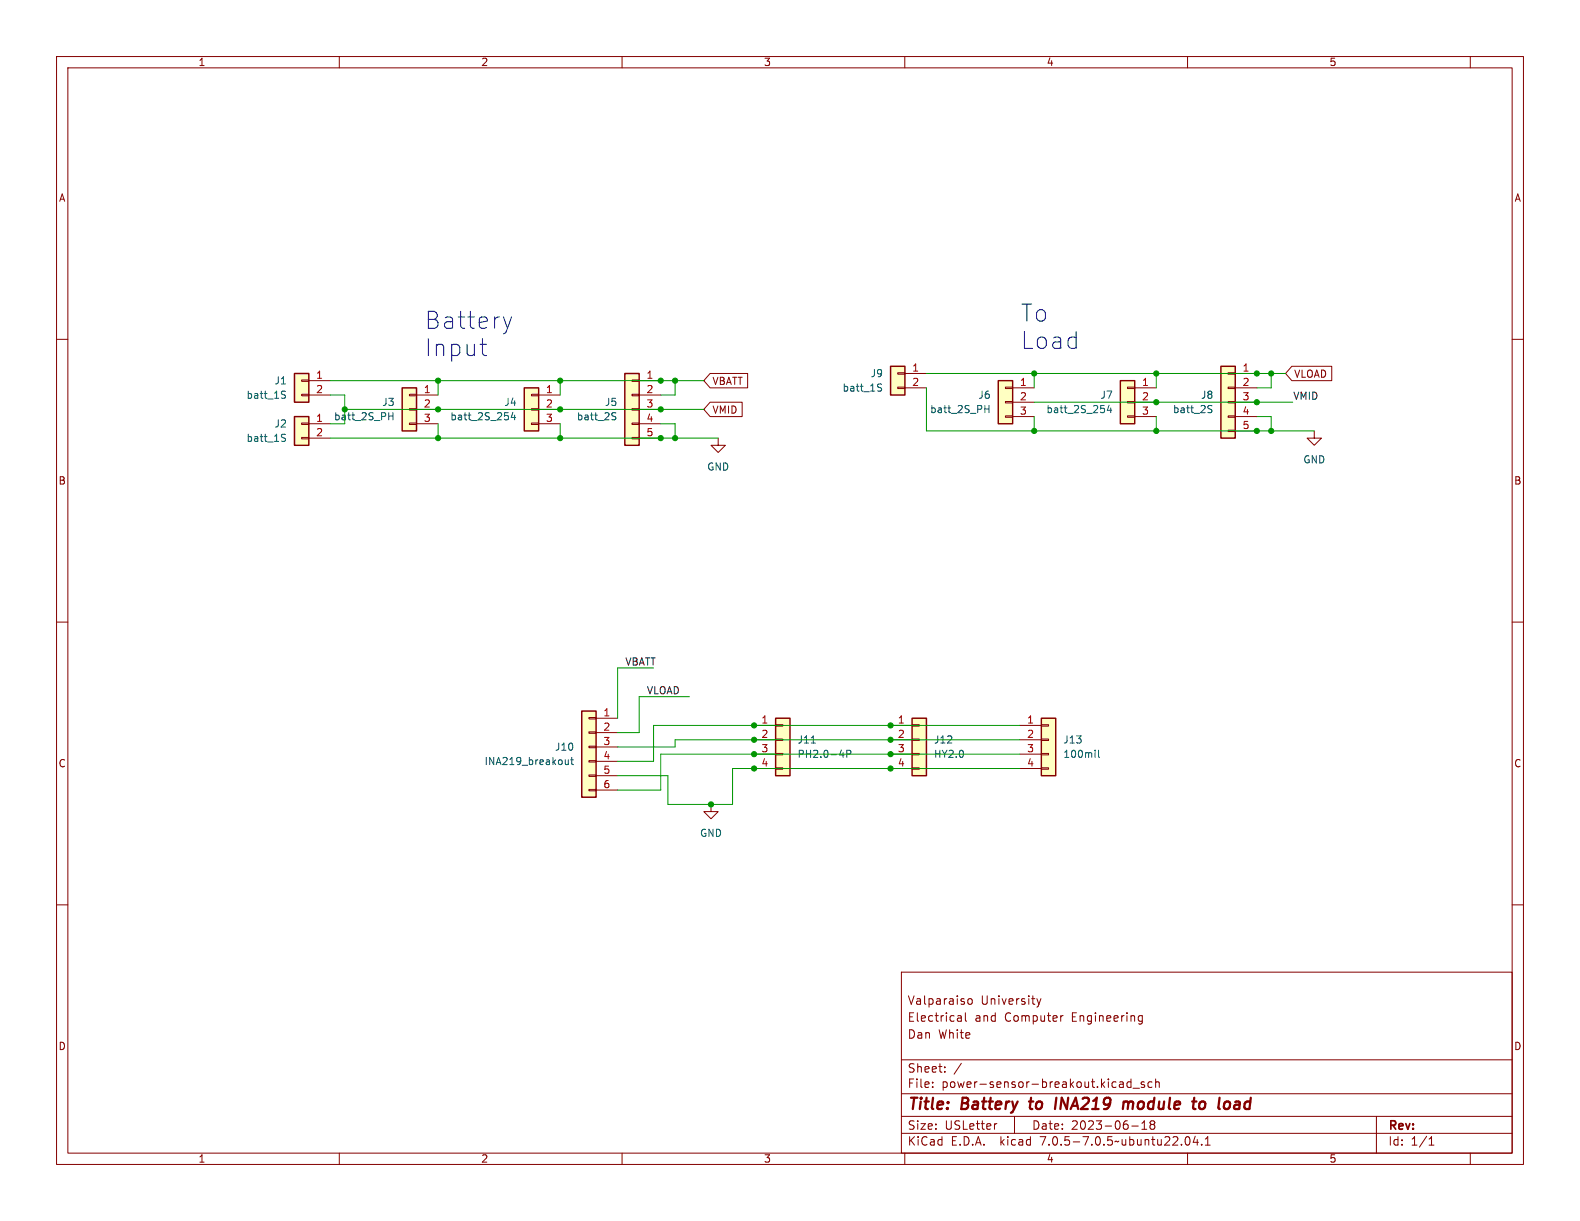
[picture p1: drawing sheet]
<svg xmlns="http://www.w3.org/2000/svg" width="279mm" height="216mm" viewBox="0 0 279 216" stroke-linecap="round" stroke-linejoin="round" font-family="sans-serif">
<g fill="none" stroke="#840000" stroke-width=".18">
<path d="M10 10h259.4v195.9h-259.4zM12 12h255.4v191.9h-255.4zM60 10v2M110 10v2M160 10v2M210 10v2M260 10v2M10 60h2M267.4 60h2M53.3 69.7h1.3v.3h-1.3zM53.3 67.2h1.3v.2h-1.3zM53.3 77.3h1.3v.3h-1.3z"/>
<path d="M53.3 74.8h1.3v.3h-1.3zM54.6 67.3h3.8M54.6 69.9h3.8M54.6 74.9h3.8M54.6 77.5h3.8M72.4 74.8h1.3v.3h-1.3zM72.4 72.3h1.3v.2h-1.3zM72.4 69.7h1.3v.3h-1.3zM73.7 69.9h3.8M73.7 72.4h3.8M73.7 74.9h3.8M94 74.8h1.2v.3h-1.2z"/>
<path d="M94 72.3h1.2v.2h-1.2zM94 69.7h1.2v.3h-1.2zM95.2 69.9h3.9M95.2 72.4h3.9M95.2 74.9h3.9M111.8 77.3h1.2v.3h-1.2zM111.8 74.8h1.2v.3h-1.2zM111.8 72.3h1.2v.2h-1.2zM111.8 69.7h1.2v.3h-1.2zM111.8 67.2h1.2v.2h-1.2zM113 67.3h3.8M113 69.9h3.8"/>
<path d="M113 72.4h3.8M113 74.9h3.8M113 77.5h3.8M125.6 71.1h5.6v2.6h-5.6l-1.1-1.3zM125.6 66h6.6v2.6h-6.6l-1.1-1.3zM127 77.5v1.2h1.3l-1.3 1.3-1.3-1.3h1.3M158.7 68.5h1.3v.2h-1.3zM158.7 65.9h1.3v.3h-1.3zM160 66h3.8M160 68.6h3.8M177.8 73.5h1.3v.3h-1.3zM177.8 71h1.3v.2h-1.3z"/>
<path d="M177.8 68.5h1.3v.2h-1.3zM179.1 68.6h3.8M179.1 71.1h3.8M179.1 73.7h3.8M199.4 73.5h1.3v.3h-1.3zM199.4 71h1.3v.2h-1.3zM199.4 68.5h1.3v.2h-1.3zM200.7 68.6h3.8M200.7 71.1h3.8M200.7 73.7h3.8M217.2 76.1h1.2v.2h-1.2zM217.2 73.5h1.2v.3h-1.2z"/>
<path d="M217.2 71h1.2v.2h-1.2zM217.2 68.5h1.2v.2h-1.2zM217.2 65.9h1.2v.3h-1.2zM218.4 66h3.8M218.4 68.6h3.8M218.4 71.1h3.8M218.4 73.7h3.8M218.4 76.2h3.8M228.4 64.8h7.1v2.5h-7.1l-1.1-1.3zM232.4 76.2v1.3h1.3l-1.3 1.2-1.3-1.2h1.3M10 110h2M267.4 110h2"/>
<path d="M104.1 139.6h1.3v.2h-1.3zM104.1 137h1.3v.3h-1.3zM104.1 134.5h1.3v.2h-1.3zM104.1 132h1.3v.2h-1.3zM104.1 129.4h1.3v.3h-1.3zM104.1 126.9h1.3v.2h-1.3zM105.4 127h3.8M105.4 129.5h3.8M105.4 132.1h3.8M105.4 134.6h3.8M105.4 137.2h3.8M105.4 139.7h3.8"/>
<path d="M133.3 128.3h3.9M133.3 130.8h3.9M133.3 133.4h3.9M133.3 135.9h3.9M137.2 135.8h1.2v.2h-1.2zM137.2 133.2h1.2v.3h-1.2zM137.2 130.7h1.2v.2h-1.2zM137.2 128.1h1.2v.3h-1.2zM157.5 128.3h3.8M157.5 130.8h3.8M157.5 133.4h3.8M157.5 135.9h3.8"/>
<path d="M161.3 135.8h1.3v.2h-1.3zM161.3 133.2h1.3v.3h-1.3zM161.3 130.7h1.3v.2h-1.3zM161.3 128.1h1.3v.3h-1.3zM180.3 128.3h3.8M180.3 130.8h3.8M180.3 133.4h3.8M180.3 135.9h3.8M184.1 135.8h1.3v.2h-1.3zM184.1 133.2h1.3v.3h-1.3zM184.1 130.7h1.3v.2h-1.3zM184.1 128.1h1.3v.3h-1.3z"/>
<path d="M10 160h2M125.7 142.2v1.3h1.3l-1.3 1.3-1.2-1.3h1.2M267.4 160h2M159.4 171.9h108v32h-108zM169.4 179.7h.5l.1 .9M170 179.9l-.6 .2M170.7 179.1v1.3l.2 .2M171.3 176.7l.3-.1 .3 .3v.4l-.3 .3-.3-.1-.2-.2v-.4zM183.4 176.6l.3 1M183.7 177.6l-.1 .3-.2 .2M184.1 176.6l-.4 1M187.6 179.6v1"/>
<path d="M188 179.6l-.3 .1-.1 .2M202 179.7l-.4-.1-.3 .3v.4l.1 .2h.6M202 179.6v1.2l-.3 .3-.3-.1M159.4 197.4h108M159.4 193.4h108M159.4 187.4h108M164.9 192.1v.2M164.9 191.4v.1M167.1 189.4v.2M167.1 188.7v.1M169.4 180.5h.6M170 188l-1.3 1.9"/>
<path d="M176.3 198.7l-.4 .1M179.4 197.4v3M198.1 191.3h.3l.2 .2v.8M198.6 192.2l-.5 .1M198.6 191.6l-.5 .1M200 191.4l-.4-.1-.3 .3v.4l.1 .2h.6M200 190.8v1.5M200.1 199.1h1.2M200.4 192.4h1.1M201.9 199.7h.9M201.9 198.6l.5-.4v1.5M202.4 191.4l-.4-.1-.2 .2 .1 .2 .5 .2v.3h-.6"/>
<path d="M203.6 198.8l-.2 .3v.3l.2 .3 .5-.1 .1-.2-.1-.4-.2-.2M203.6 198.8l-.2-.3 .2-.3 .5 .1 .1 .2-.3 .3M203.6 198.8h.3M203.7 191.4l-.4-.1-.3 .3v.4l.1 .2h.6M204.4 191.4l.2-.1 .3 .1 .1 .9M204.4 190.8v1.5M243.4 197.4v6.5M60 203.9v2M110 203.9v2M159.4 200.4h108M160 203.9v2M208.9 202.3v.2"/>
<path d="M209.7 201.1l.2-.1a.81 .81 0 0 1 .6 .6 .81 .81 0 0 1-.3 .8l-.1 .1a.81 .81 0 0 1-.4-1.4zM210 203.9v2M211.4 200.9l-.4 1.1h.9M211.7 201.5v1M212.5 202.3v.2M213.1 202.5h.9M213.1 201.4l.5-.4v1.5M252.7 202.5h.9M252.7 201.4l.4-.4v1.5M260 203.9v2"/>
</g>
<path d="M186.8 194.1l-.2 2M198.7 194.8l-.1 1.3M199.5 194.9a.57 .57 0 0 0-.8 .1M199.5 195.1l-.1 1M210.8 194.8h.8M211 196l.4 .1M212.5 194.8l-.4 .4-.1 .5 .2 .3 .5 .1M216.7 194.9a.5 .5 0 0 1 .8 .3v.5a.62 .62 0 0 1-.8 .4" fill="none" stroke="#840000" stroke-width=".4"/>
<g fill="#ffffc2" stroke="#ffffc2" stroke-width=".18">
<path d="M110.5 66h2.5v12.7h-2.5z"/>
<path d="M137.2 127h2.5v10.2h-2.5z"/>
<path d="M157.5 64.8h2.5v5.1h-2.5z"/>
<path d="M102.9 125.7h2.5v15.3h-2.5z"/>
<path d="M184.1 127h2.6v10.2h-2.6z"/>
<path d="M161.3 127h2.5v10.2h-2.5z"/>
<path d="M92.7 68.6h2.5v7.6h-2.5z"/>
<path d="M176.5 67.3h2.6v7.6h-2.6z"/>
<path d="M71.1 68.6h2.6v7.6h-2.6z"/>
<path d="M215.9 64.8h2.5v12.7h-2.5z"/>
<path d="M52.1 66h2.5v5.1h-2.5z"/>
<path d="M198.1 67.3h2.6v7.6h-2.6z"/>
<path d="M52.1 73.7h2.5v5h-2.5z"/>
</g>
<g fill="none" stroke="#840000" stroke-width=".25">
<path d="M52.1 66h2.5v5.1h-2.5zM52.1 73.7h2.5v5h-2.5zM71.1 68.6h2.6v7.6h-2.6zM92.7 68.6h2.5v7.6h-2.5zM110.5 66h2.5v12.7h-2.5zM157.5 64.8h2.5v5.1h-2.5zM176.5 67.3h2.6v7.6h-2.6zM198.1 67.3h2.6v7.6h-2.6zM215.9 64.8h2.5v12.7h-2.5zM102.9 125.7h2.5v15.3h-2.5zM137.2 127h2.5v10.2h-2.5zM161.3 127h2.5v10.2h-2.5z"/>
<path d="M184.1 127h2.6v10.2h-2.6z"/>
</g>
<g fill="none" stroke="#006464" stroke-width=".18">
<path d="M50 69.2h.5M50 69.8l.4 .1 .1 .3-.3 .2h-.3M50 77.4l.4 .1 .1 .3-.3 .2h-.3M50 76.8h.5M68.8 73.6h.7M69.5 73v1.2M90.7 72.9l-.3 .9h.8M91 73.4v.8M108.4 73.6l.4 .1 .1 .3-.2 .2h-.3M108.4 73h.5M155.4 68.5l.4 .1 .1 .3-.2 .3h-.3M155.4 67.9l.5 .1"/>
<path d="M174.2 72.3h.7M174.9 71.7v1.3M196.1 71.6l-.3 .9h.8M196.4 72.1v.9M213.8 72.3l.4 .1 .1 .3-.2 .3h-.3M213.8 71.7l.5 .1M100 135l.1 .2 .4-.1M100.5 134.4v.8M100.9 134.4h.5M101.1 133.9v1.1l.3 .2M143.5 131.4h.7M148.5 133.5h.8"/>
<path d="M149.8 133.3h.6l.1-.2-.1-.3-.6-.1v1.2M193.7 132.7v.1M194.3 132.7v1l.1 .2"/>
</g>
<path d="M89 56l.7 2M89.7 58l-.2 .8M90.5 56l-.8 2M84.9 60.9h1.1M85.5 62.7l.5 .2" fill="none" stroke="#0000c2" stroke-width=".18"/>
<g fill="none" stroke="#009600" stroke-width=".18">
<path d="M58.4 67.3h66.1M58.4 77.5h68.6M58.4 69.9h2.6v5h-2.6M61 72.4h63.5M77.5 67.3v2.6M77.5 74.9v2.6M99.1 67.3v2.6M99.1 74.9v2.6M116.8 74.9h2.6v2.6M119.4 67.3v2.6h-2.6M163.8 68.6v7.6h68.6M163.8 66h63.5"/>
<path d="M182.9 71.1h45.7M182.9 66v2.6M182.9 73.7v2.5M204.5 66v2.6M204.5 73.7v2.5M222.2 73.7h2.6v2.5M224.8 66v2.6h-2.6M115.6 118.1h-6.4v8.9M121.9 123.2h-8.9v6.3h-3.8M180.3 133.4h-63.5v6.3h-7.6M180.3 128.3h-64.7v6.3h-6.4M180.3 135.9h-50.8v6.3h-11.4v-5h-8.9"/>
<path d="M180.3 130.8h-60.9v1.3h-10.2"/>
</g>
<g fill="#009600" stroke="#009600" stroke-width=".18">
<circle cx="222.2" cy="66" r=".46"/>
<circle cx="204.5" cy="66" r=".46"/>
<circle cx="204.5" cy="76.2" r=".46"/>
<circle cx="204.5" cy="71.1" r=".46"/>
<circle cx="182.9" cy="66" r=".46"/>
<circle cx="182.9" cy="76.2" r=".46"/>
<circle cx="222.2" cy="76.2" r=".46"/>
<circle cx="222.2" cy="71.1" r=".46"/>
<circle cx="224.8" cy="76.2" r=".46"/>
<circle cx="157.5" cy="128.3" r=".46"/>
<circle cx="157.5" cy="133.4" r=".46"/>
<circle cx="157.5" cy="130.8" r=".46"/>
<circle cx="224.8" cy="66" r=".46"/>
<circle cx="133.3" cy="135.9" r=".46"/>
<circle cx="133.3" cy="133.4" r=".46"/>
<circle cx="125.7" cy="142.2" r=".46"/>
<circle cx="119.4" cy="77.5" r=".46"/>
<circle cx="116.8" cy="77.5" r=".46"/>
<circle cx="133.3" cy="128.3" r=".46"/>
<circle cx="133.3" cy="130.8" r=".46"/>
<circle cx="157.5" cy="135.9" r=".46"/>
<circle cx="119.4" cy="67.3" r=".46"/>
<circle cx="116.8" cy="67.3" r=".46"/>
<circle cx="77.5" cy="77.5" r=".46"/>
<circle cx="99.1" cy="77.5" r=".46"/>
<circle cx="99.1" cy="67.3" r=".46"/>
<circle cx="99.1" cy="72.4" r=".46"/>
<circle cx="77.5" cy="67.3" r=".46"/>
<circle cx="77.5" cy="72.4" r=".46"/>
<circle cx="61" cy="72.4" r=".46"/>
<circle cx="116.8" cy="72.4" r=".46"/>
</g>
<g font-size="4.2" fill="#0000c2">
<text x="74.9" y="58.4">Battery</text>
<text x="180.3" y="57.2">To</text>
<text x="74.9" y="63.3">Input</text>
<text x="180.3" y="62">Load</text>
</g>
<g font-size="2.8" fill="#840000">
<text x="160.4" y="196.7">Title:</text>
<text x="169.9" y="196.7">Battery</text>
<text x="182.6" y="196.7">to</text>
<text x="187.6" y="196.7">INA219</text>
<text x="200.2" y="196.7">module</text>
<text x="213.2" y="196.7">to</text>
<text x="218.3" y="196.7">load</text>
</g>
<g font-size="2.1" fill="#840000">
<text x="160.4" y="177.8">Valparaiso</text>
<text x="173.3" y="177.8">University</text>
<text x="160.4" y="183.8">Dan</text>
<text x="160.4" y="180.8">Electrical</text>
<text x="165.8" y="183.8">White</text>
<text x="172.3" y="180.8">and</text>
<text x="177.6" y="180.8">Computer</text>
<text x="189.4" y="180.8">Engineering</text>
<text x="160.4" y="189.8">Sheet:</text>
<text x="160.4" y="192.5">File:</text>
<text x="166.4" y="192.5">power-sensor-breakout.kicad_sch</text>
<text x="160.4" y="202.7">KiCad</text>
<text x="160.4" y="199.9">Size:</text>
<text x="167" y="199.9">USLetter</text>
<text x="168.1" y="202.7">E.D.A.</text>
<text x="176.8" y="202.7">kicad</text>
<text x="182.4" y="199.9">Date:</text>
<text x="183.9" y="202.7">7.0.5-7.0.5~ubuntu22.04.1</text>
<text x="189.3" y="199.9">2023-06-18</text>
<text x="245.4" y="200.1">Rev:</text>
<text x="245.4" y="202.7">Id:</text>
<text x="249.4" y="202.7">1/1</text>
</g>
<g font-size="1.8" fill="#840000">
<text x="35" y="11.8">1</text>
<text x="85" y="11.8">2</text>
<text x="135" y="11.8">3</text>
<text x="185" y="11.8">4</text>
<text x="235" y="11.8">5</text>
<text x="10.4" y="35.8">A</text>
<text x="267.8" y="35.8">A</text>
<text x="125.9" y="68.2">VBATT</text>
<text x="228.8" y="67">VLOAD</text>
<text x="125.9" y="73.3">VMID</text>
<text x="10.3" y="85.8">B</text>
<text x="267.7" y="85.8">B</text>
<text x="10.3" y="135.8">C</text>
<text x="267.7" y="135.8">C</text>
<text x="10.3" y="185.8">D</text>
<text x="267.7" y="185.8">D</text>
<text x="35" y="205.7">1</text>
<text x="85" y="205.7">2</text>
<text x="135" y="205.7">3</text>
<text x="185" y="205.7">4</text>
<text x="235" y="205.7">5</text>
</g>
<g font-size="1.8" fill="#a90000">
<text x="161.3" y="65.8">1</text>
<text x="219.7" y="65.8">1</text>
<text x="55.8" y="67.1">1</text>
<text x="55.8" y="69.6">2</text>
<text x="74.9" y="69.6">1</text>
<text x="96.5" y="69.6">1</text>
<text x="114.3" y="67.1">1</text>
<text x="114.3" y="69.6">2</text>
<text x="161.3" y="68.3">2</text>
<text x="180.3" y="68.3">1</text>
<text x="180.3" y="70.9">2</text>
<text x="201.9" y="68.3">1</text>
<text x="201.9" y="70.9">2</text>
<text x="219.7" y="68.3">2</text>
<text x="219.7" y="70.9">3</text>
<text x="55.8" y="74.7">1</text>
<text x="55.8" y="77.2">2</text>
<text x="74.9" y="72.1">2</text>
<text x="74.9" y="74.7">3</text>
<text x="96.5" y="72.1">2</text>
<text x="96.5" y="74.7">3</text>
<text x="114.3" y="72.1">3</text>
<text x="114.3" y="74.7">4</text>
<text x="114.3" y="77.2">5</text>
<text x="180.3" y="73.4">3</text>
<text x="201.9" y="73.4">3</text>
<text x="219.7" y="73.4">4</text>
<text x="219.7" y="75.9">5</text>
<text x="106.6" y="126.7">1</text>
<text x="106.6" y="129.3">2</text>
<text x="106.6" y="131.8">3</text>
<text x="134.6" y="128">1</text>
<text x="134.6" y="130.6">2</text>
<text x="158.7" y="128">1</text>
<text x="158.7" y="130.6">2</text>
<text x="181.6" y="128">1</text>
<text x="181.6" y="130.6">2</text>
<text x="106.6" y="134.4">4</text>
<text x="106.6" y="136.9">5</text>
<text x="134.6" y="133.1">3</text>
<text x="134.6" y="135.6">4</text>
<text x="158.7" y="133.1">3</text>
<text x="158.7" y="135.6">4</text>
<text x="181.6" y="133.1">3</text>
<text x="181.6" y="135.6">4</text>
<text x="106.6" y="139.4">6</text>
</g>
<g font-size="1.8" fill="#006464">
<text x="43.5" y="70.7">batt_1S</text>
<text x="48.5" y="68.1">J1</text>
<text x="67.5" y="71.9">J3</text>
<text x="89.1" y="71.9">J4</text>
<text x="106.9" y="71.9">J5</text>
<text x="148.9" y="69.4">batt_1S</text>
<text x="153.9" y="66.9">J9</text>
<text x="172.9" y="70.7">J6</text>
<text x="194.5" y="70.7">J7</text>
<text x="212.3" y="70.7">J8</text>
<text x="48.5" y="75.8">J2</text>
<text x="59" y="74.5">batt_2S_PH</text>
<text x="79.6" y="74.5">batt_2S_254</text>
<text x="101.9" y="74.5">batt_2S</text>
<text x="164.4" y="73.2">batt_2S_PH</text>
<text x="185" y="73.2">batt_2S_254</text>
<text x="207.4" y="73.2">batt_2S</text>
<text x="43.5" y="78.3">batt_1S</text>
<text x="125" y="83.4">GND</text>
<text x="230.4" y="82.1">GND</text>
<text x="141" y="131.6">J11</text>
<text x="165.1" y="131.6">J12</text>
<text x="188" y="131.6">J13</text>
<text x="85.6" y="135.4">INA219_breakout</text>
<text x="98.1" y="132.9">J10</text>
<text x="141" y="134.2">PH2.0-4P</text>
<text x="165.1" y="134.2">HY2.0</text>
<text x="188" y="134.2">100mil</text>
<text x="123.7" y="148.1">GND</text>
</g>
<g font-size="1.8" fill="#0f0f0f">
<text x="228.6" y="70.8">VMID</text>
<text x="110.5" y="117.8">VBATT</text>
<text x="114.3" y="122.8">VLOAD</text>
</g>
</svg>
